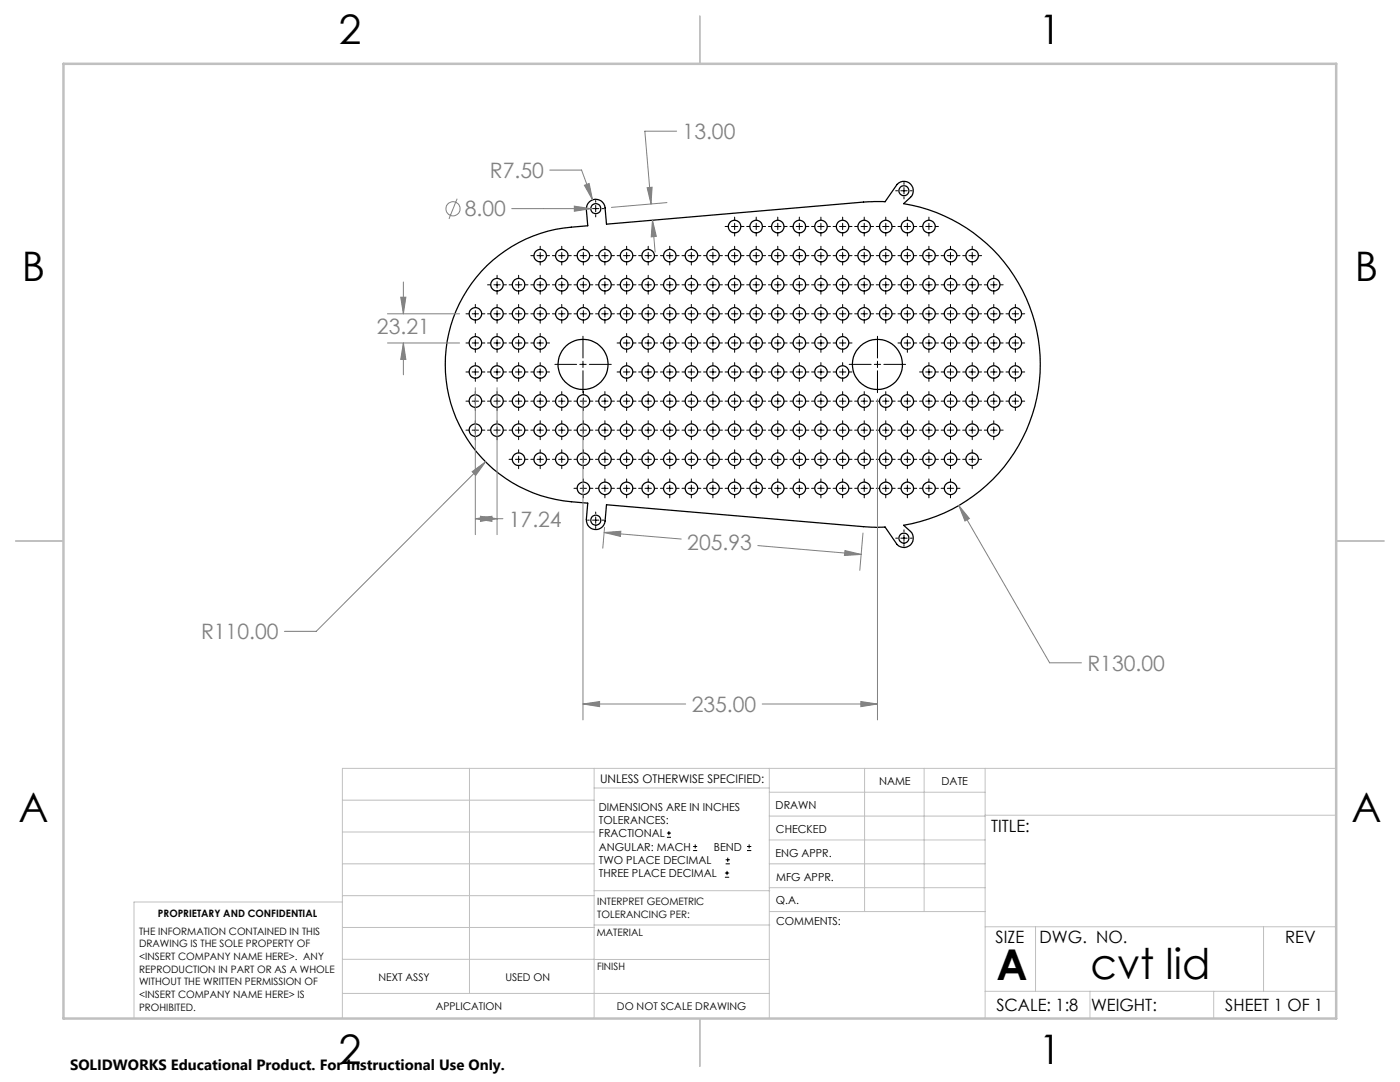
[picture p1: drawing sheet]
<svg xmlns="http://www.w3.org/2000/svg" width="279mm" height="216mm" viewBox="0 0 279 216" stroke-linecap="round" stroke-linejoin="round" font-family="sans-serif">
<g fill="none" stroke="#000" stroke-width=".25">
<path d="M97.2 53a27.5 27.5 0 0 1 16.8-7.7l3.3-.3-.3-3.2a1.88 1.88 0 0 1 1.7-2 1.88 1.88 0 0 1 2.1 1.7l.2 3.2 51.3-4.4h4.3l2.4-3.5a1.86 1.86 0 0 1 2.7-.1 1.86 1.86 0 0 1 0 2.7l-1.4 1.2a32.5 32.5 0 0 1 27.3 32.1 32.5 32.5 0 0 1-27.3 32.1l1.4 1.2a1.87 1.87 0 0 1 0 2.7 1.87 1.87 0 0 1-2.7 0l-2.4-3.5-4.3-.1-51.3-4.4-.2 3.3a1.88 1.88 0 0 1-2.1 1.7 1.88 1.88 0 0 1-1.7-2.1l.3-3.2a30.5 30.5 0 0 1-15.1-4.1 27.5 27.5 0 0 1-5-43.3z"/>
<circle cx="180.4" cy="38.1" r=".99"/>
<circle cx="99.2" cy="56.8" r="1.26"/>
<circle cx="103.5" cy="56.8" r="1.26"/>
<circle cx="107.8" cy="51" r="1.24"/>
<circle cx="107.8" cy="56.8" r="1.25"/>
<circle cx="112.1" cy="51" r="1.24"/>
<circle cx="112.1" cy="56.8" r="1.25"/>
<circle cx="116.4" cy="51" r="1.24"/>
<circle cx="116.4" cy="56.8" r="1.25"/>
<circle cx="118.9" cy="41.6" r="1"/>
<circle cx="120.7" cy="51" r="1.24"/>
<circle cx="120.7" cy="56.8" r="1.25"/>
<circle cx="125" cy="51" r="1.25"/>
<circle cx="125.1" cy="56.8" r="1.26"/>
<circle cx="129.3" cy="51" r="1.25"/>
<circle cx="129.4" cy="56.8" r="1.26"/>
<circle cx="133.7" cy="51" r="1.24"/>
<circle cx="133.7" cy="56.8" r="1.25"/>
<circle cx="138" cy="51" r="1.24"/>
<circle cx="138" cy="56.8" r="1.25"/>
<circle cx="142.3" cy="51" r="1.24"/>
<circle cx="142.3" cy="56.8" r="1.25"/>
<circle cx="146.6" cy="51" r="1.25"/>
<circle cx="146.6" cy="45.2" r="1.26"/>
<circle cx="146.6" cy="56.8" r="1.26"/>
<circle cx="150.9" cy="51" r="1.25"/>
<circle cx="150.9" cy="45.2" r="1.26"/>
<circle cx="150.9" cy="56.8" r="1.26"/>
<circle cx="155.2" cy="51" r="1.24"/>
<circle cx="155.2" cy="56.8" r="1.25"/>
<circle cx="155.2" cy="45.2" r="1.25"/>
<circle cx="159.5" cy="51" r="1.24"/>
<circle cx="159.5" cy="45.2" r="1.25"/>
<circle cx="159.5" cy="56.8" r="1.25"/>
<circle cx="163.8" cy="51" r="1.24"/>
<circle cx="163.8" cy="45.2" r="1.25"/>
<circle cx="163.8" cy="56.8" r="1.25"/>
<circle cx="168.1" cy="51" r="1.24"/>
<circle cx="168.1" cy="56.8" r="1.25"/>
<circle cx="168.1" cy="45.2" r="1.25"/>
<circle cx="172.5" cy="51" r="1.25"/>
<circle cx="172.5" cy="56.8" r="1.26"/>
<circle cx="172.5" cy="45.2" r="1.26"/>
<circle cx="176.8" cy="51" r="1.25"/>
<circle cx="176.8" cy="45.2" r="1.26"/>
<circle cx="176.8" cy="56.8" r="1.26"/>
<circle cx="181.1" cy="51" r="1.24"/>
<circle cx="181.1" cy="45.2" r="1.25"/>
<circle cx="181.1" cy="56.8" r="1.25"/>
<circle cx="185.4" cy="51" r="1.24"/>
<circle cx="185.4" cy="56.8" r="1.25"/>
<circle cx="185.4" cy="45.2" r="1.25"/>
<circle cx="189.7" cy="51" r="1.24"/>
<circle cx="189.7" cy="56.8" r="1.25"/>
<circle cx="194" cy="51" r="1.25"/>
<circle cx="194" cy="56.8" r="1.26"/>
<circle cx="198.3" cy="56.8" r="1.26"/>
<circle cx="94.9" cy="62.6" r="1.24"/>
<circle cx="94.9" cy="74.2" r="1.24"/>
<circle cx="94.9" cy="68.4" r="1.25"/>
<circle cx="99.2" cy="62.6" r="1.25"/>
<circle cx="99.2" cy="74.2" r="1.25"/>
<circle cx="99.2" cy="68.4" r="1.26"/>
<circle cx="103.5" cy="62.6" r="1.25"/>
<circle cx="103.5" cy="74.2" r="1.25"/>
<circle cx="103.5" cy="68.4" r="1.26"/>
<circle cx="107.8" cy="62.6" r="1.24"/>
<circle cx="107.8" cy="74.2" r="1.24"/>
<circle cx="107.8" cy="68.4" r="1.25"/>
<circle cx="112.1" cy="62.6" r="1.24"/>
<circle cx="116.4" cy="72.7" r="5"/>
<circle cx="116.4" cy="62.6" r="1.24"/>
<circle cx="120.7" cy="62.6" r="1.24"/>
<circle cx="125" cy="62.6" r="1.25"/>
<circle cx="125" cy="74.2" r="1.25"/>
<circle cx="125.1" cy="68.4" r="1.26"/>
<circle cx="129.3" cy="62.6" r="1.25"/>
<circle cx="129.3" cy="74.2" r="1.25"/>
<circle cx="129.4" cy="68.4" r="1.26"/>
<circle cx="133.7" cy="62.6" r="1.24"/>
<circle cx="133.7" cy="74.2" r="1.24"/>
<circle cx="133.7" cy="68.4" r="1.25"/>
<circle cx="138" cy="62.6" r="1.24"/>
<circle cx="138" cy="74.2" r="1.24"/>
<circle cx="138" cy="68.4" r="1.25"/>
<circle cx="142.3" cy="62.6" r="1.24"/>
<circle cx="142.3" cy="74.2" r="1.24"/>
<circle cx="142.3" cy="68.4" r="1.25"/>
<circle cx="146.6" cy="62.6" r="1.25"/>
<circle cx="146.6" cy="74.2" r="1.25"/>
<circle cx="146.6" cy="68.4" r="1.26"/>
<circle cx="150.9" cy="62.6" r="1.25"/>
<circle cx="150.9" cy="74.2" r="1.25"/>
<circle cx="150.9" cy="68.4" r="1.26"/>
<circle cx="155.2" cy="62.6" r="1.24"/>
<circle cx="155.2" cy="74.2" r="1.24"/>
<circle cx="155.2" cy="68.4" r="1.25"/>
<circle cx="159.5" cy="62.6" r="1.24"/>
<circle cx="159.5" cy="74.2" r="1.24"/>
<circle cx="159.5" cy="68.4" r="1.25"/>
<circle cx="163.8" cy="62.6" r="1.24"/>
<circle cx="163.8" cy="74.2" r="1.24"/>
<circle cx="163.8" cy="68.4" r="1.25"/>
<circle cx="168.1" cy="62.6" r="1.24"/>
<circle cx="168.1" cy="74.2" r="1.24"/>
<circle cx="168.1" cy="68.4" r="1.25"/>
<circle cx="172.5" cy="62.6" r="1.25"/>
<circle cx="175.1" cy="72.7" r="5"/>
<circle cx="176.8" cy="62.6" r="1.25"/>
<circle cx="181.1" cy="62.6" r="1.24"/>
<circle cx="181.1" cy="68.4" r="1.25"/>
<circle cx="185.4" cy="62.6" r="1.24"/>
<circle cx="185.4" cy="74.2" r="1.24"/>
<circle cx="185.4" cy="68.4" r="1.25"/>
<circle cx="189.7" cy="62.6" r="1.24"/>
<circle cx="189.7" cy="74.2" r="1.24"/>
<circle cx="189.7" cy="68.4" r="1.25"/>
<circle cx="194" cy="62.6" r="1.25"/>
<circle cx="194" cy="74.2" r="1.25"/>
<circle cx="194" cy="68.4" r="1.26"/>
<circle cx="198.3" cy="62.6" r="1.25"/>
<circle cx="198.3" cy="74.2" r="1.25"/>
<circle cx="198.3" cy="68.4" r="1.26"/>
<circle cx="202.6" cy="62.6" r="1.24"/>
<circle cx="202.6" cy="74.2" r="1.24"/>
<circle cx="202.6" cy="68.4" r="1.25"/>
<circle cx="94.9" cy="85.9" r="1.25"/>
<circle cx="94.9" cy="80" r="1.25"/>
<circle cx="99.2" cy="85.8" r="1.26"/>
<circle cx="99.2" cy="80" r="1.26"/>
<circle cx="103.5" cy="85.8" r="1.26"/>
<circle cx="103.5" cy="91.6" r="1.26"/>
<circle cx="103.5" cy="80" r="1.26"/>
<circle cx="107.8" cy="85.9" r="1.25"/>
<circle cx="107.8" cy="91.6" r="1.25"/>
<circle cx="107.8" cy="80" r="1.25"/>
<circle cx="112.1" cy="85.9" r="1.25"/>
<circle cx="112.1" cy="91.6" r="1.25"/>
<circle cx="112.1" cy="80" r="1.25"/>
<circle cx="116.4" cy="97.5" r="1.25"/>
<circle cx="116.4" cy="85.9" r="1.25"/>
<circle cx="116.4" cy="91.6" r="1.25"/>
<circle cx="116.4" cy="80" r="1.25"/>
<circle cx="120.7" cy="97.5" r="1.25"/>
<circle cx="120.7" cy="85.9" r="1.25"/>
<circle cx="120.7" cy="91.6" r="1.25"/>
<circle cx="120.7" cy="80" r="1.25"/>
<circle cx="125" cy="97.4" r="1.26"/>
<circle cx="125" cy="85.8" r="1.26"/>
<circle cx="125.1" cy="91.6" r="1.26"/>
<circle cx="125.1" cy="80" r="1.26"/>
<circle cx="129.3" cy="97.4" r="1.26"/>
<circle cx="129.3" cy="85.8" r="1.26"/>
<circle cx="129.4" cy="91.6" r="1.26"/>
<circle cx="129.4" cy="80" r="1.26"/>
<circle cx="133.7" cy="97.5" r="1.25"/>
<circle cx="133.7" cy="85.9" r="1.25"/>
<circle cx="133.7" cy="91.6" r="1.25"/>
<circle cx="133.7" cy="80" r="1.25"/>
<circle cx="138" cy="97.5" r="1.25"/>
<circle cx="138" cy="85.9" r="1.25"/>
<circle cx="138" cy="91.6" r="1.25"/>
<circle cx="138" cy="80" r="1.25"/>
<circle cx="142.3" cy="97.5" r="1.25"/>
<circle cx="142.3" cy="85.9" r="1.25"/>
<circle cx="142.3" cy="91.6" r="1.25"/>
<circle cx="142.3" cy="80" r="1.25"/>
<circle cx="146.6" cy="97.4" r="1.26"/>
<circle cx="146.6" cy="85.8" r="1.26"/>
<circle cx="146.6" cy="91.6" r="1.26"/>
<circle cx="146.6" cy="80" r="1.26"/>
<circle cx="150.9" cy="97.4" r="1.26"/>
<circle cx="150.9" cy="85.8" r="1.26"/>
<circle cx="150.9" cy="91.6" r="1.26"/>
<circle cx="150.9" cy="80" r="1.26"/>
<circle cx="155.2" cy="97.5" r="1.25"/>
<circle cx="155.2" cy="85.9" r="1.25"/>
<circle cx="155.2" cy="91.6" r="1.25"/>
<circle cx="155.2" cy="80" r="1.25"/>
<circle cx="159.5" cy="97.5" r="1.25"/>
<circle cx="159.5" cy="85.9" r="1.25"/>
<circle cx="159.5" cy="91.6" r="1.25"/>
<circle cx="159.5" cy="80" r="1.25"/>
<circle cx="163.8" cy="97.5" r="1.25"/>
<circle cx="163.8" cy="85.9" r="1.25"/>
<circle cx="163.8" cy="91.6" r="1.25"/>
<circle cx="163.8" cy="80" r="1.25"/>
<circle cx="168.1" cy="97.5" r="1.25"/>
<circle cx="168.1" cy="85.9" r="1.25"/>
<circle cx="168.1" cy="91.6" r="1.25"/>
<circle cx="168.1" cy="80" r="1.25"/>
<circle cx="172.5" cy="97.4" r="1.26"/>
<circle cx="172.5" cy="85.8" r="1.26"/>
<circle cx="172.5" cy="91.6" r="1.26"/>
<circle cx="172.5" cy="80" r="1.26"/>
<circle cx="176.8" cy="97.4" r="1.26"/>
<circle cx="176.8" cy="85.8" r="1.26"/>
<circle cx="176.8" cy="91.6" r="1.26"/>
<circle cx="176.8" cy="80" r="1.26"/>
<circle cx="181.1" cy="97.5" r="1.25"/>
<circle cx="181.1" cy="85.9" r="1.25"/>
<circle cx="181.1" cy="91.6" r="1.25"/>
<circle cx="181.1" cy="80" r="1.25"/>
<circle cx="185.4" cy="97.5" r="1.25"/>
<circle cx="185.4" cy="85.9" r="1.25"/>
<circle cx="185.4" cy="91.6" r="1.25"/>
<circle cx="185.4" cy="80" r="1.25"/>
<circle cx="189.7" cy="97.5" r="1.25"/>
<circle cx="189.7" cy="85.9" r="1.25"/>
<circle cx="189.7" cy="91.6" r="1.25"/>
<circle cx="189.7" cy="80" r="1.25"/>
<circle cx="194" cy="85.8" r="1.26"/>
<circle cx="194" cy="91.6" r="1.26"/>
<circle cx="194" cy="80" r="1.26"/>
<circle cx="198.3" cy="85.8" r="1.26"/>
<circle cx="198.3" cy="80" r="1.26"/>
<circle cx="202.6" cy="80" r="1.25"/>
<circle cx="118.9" cy="103.8" r="1"/>
<circle cx="180.4" cy="107.4" r=".99"/>
</g>
<g fill="none" stroke="#808080" stroke-width=".2">
<path d="M91.2 39.7l-1.6 4M109.7 33.9h6.4l2.2 6M116.6 37l1-.4 .7 3.3zM129.2 37.5l.9-.1-.2 3.3zM135 26.2h-6.3l1.2 14.5M80 59.3h1l-.5 3.3zM80.5 56.3v6.3M102.1 41.6h15.8M114.6 41.1l3.3 .5-3.3 .6zM130.2 43.9l.8 3.3-1 .1zM130.2 43.9l.5 6.4M133.1 40.4l-11.1 1"/>
<path d="M77.3 62.6h14.4M77.3 68.4h14.4M80.5 68.4l.5 3.3h-1zM80.5 68.4v6.4M94.9 77.4v29.3M99.2 77.4v29.3M116.3 79.6v64.1M175.1 79.6v64.1M94.2 94.1l2.7-2-2 2.8zM96.9 92.1l-33.8 33.9h-6.3M94.9 103.5l3.3-.5v1zM94.9 103.5h5.5"/>
<path d="M95.9 103l3.3 .5-3.3 .5zM120.6 106.3l3.3-.3-.1 1zM120.6 106.3l15.4 1.3M120.6 105.2l-.3 4.2M151.2 108.9l20.7 1.7M168.6 109.9l3.3 .7-3.4 .2zM172.2 106.4l-.6 7.4M191.3 100.9l2.2 2.6-.9 .5zM191.3 100.9l18.2 31.4h6.3M171.8 140l3.3 .5-3.3 .5zM116.3 140.5l3.4-.5v1zM116.3 140.5h20.5"/>
<path d="M152.1 140.5h23"/>
<circle cx="90.4" cy="41.7" r="1.41"/>
</g>
<g fill="none" stroke="#000" stroke-width=".2">
<path d="M178.8 38.1h.3M179.8 38.1h1.2M180.4 36.4v.4M180.4 37.4v1.3M180.4 39.3v.4M181.7 38.1h.3M97.3 56.8h.6M98.6 56.8h1.2M99.2 54.9v.7M99.2 56.2v1.3M99.2 58.1v.6M100.5 56.8h.6"/>
<path d="M101.6 56.8h.6M102.9 56.8h1.2M103.5 54.9v.7M103.5 56.2v1.3M103.5 58.1v.6M104.8 56.8h.6M105.9 51h.6M105.9 56.8h.6M107.2 51h1.2M107.2 56.8h1.2M107.8 49.1v.6M107.8 50.4v1.2"/>
<path d="M107.8 52.3v.6M107.8 54.9v.7M107.8 56.2v1.3M107.8 58.1v.6M109.1 51h.6M109.1 56.8h.6M110.2 51h.6M110.2 56.8h.6M111.5 51h1.2M111.5 56.8h1.2M112.1 49.1v.6M112.1 50.4v1.2"/>
<path d="M112.1 52.3v.6M112.1 54.9v.7M112.1 56.2v1.3M112.1 58.1v.6M113.4 51h.6M113.4 56.8h.6M114.5 51h.6M114.5 56.8h.6M115.8 51h1.3M115.8 56.8h1.3M116.4 49.1v.6M116.4 50.4v1.2"/>
<path d="M116.4 52.3v.6M116.4 54.9v.7M116.4 56.2v1.3M116.4 58.1v.6M117.3 41.6h.3M117.7 51h.6M117.7 56.8h.6M118.3 41.6h1.2M118.9 51h.6M118.9 56.8h.6M118.9 40v.4M118.9 41v1.3"/>
<path d="M118.9 42.9v.4M120.1 51h1.3M120.1 56.8h1.3M120.2 41.6h.3M120.7 49.1v.6M120.7 50.4v1.2M120.7 52.3v.6M120.7 54.9v.7M120.7 56.2v1.3M120.7 58.1v.6M122 51h.6M122 56.8h.6"/>
<path d="M123.2 51h.6M123.2 56.8h.6M124.4 51h1.3M124.4 56.8h1.3M125.1 49.1v.6M125.1 50.4v1.2M125.1 52.3v.6M125.1 54.9v.7M125.1 56.2v1.3M125.1 58.1v.6M126.3 51h.6M126.3 56.8h.6"/>
<path d="M127.5 51h.6M127.5 56.8h.6M128.7 51h1.3M128.7 56.8h1.3M129.4 49.1v.6M129.4 50.4v1.2M129.4 52.3v.6M129.4 54.9v.7M129.4 56.2v1.3M129.4 58.1v.6M130.6 51h.6M130.6 56.8h.6"/>
<path d="M131.8 51h.6M131.8 56.8h.6M133 51h1.3M133 56.8h1.3M133.7 49.1v.6M133.7 50.4v1.2M133.7 52.3v.6M133.7 54.9v.7M133.7 56.2v1.3M133.7 58.1v.6M134.9 51h.6M134.9 56.8h.6"/>
<path d="M136.1 51h.6M136.1 56.8h.6M137.3 51h1.3M137.3 56.8h1.3M138 49.1v.6M138 50.4v1.2M138 52.3v.6M138 54.9v.7M138 56.2v1.3M138 58.1v.6M139.2 51h.7M139.2 56.8h.7"/>
<path d="M140.4 51h.6M140.4 56.8h.6M141.6 51h1.3M141.6 56.8h1.3M142.3 49.1v.6M142.3 50.4v1.2M142.3 52.3v.6M142.3 54.9v.7M142.3 56.2v1.3M142.3 58.1v.6M143.5 51h.7M143.5 56.8h.7"/>
<path d="M144.7 51h.6M144.7 56.8h.6M144.7 45.2h.6M146 51h1.2M146 56.8h1.2M146 45.2h1.2M146.6 43.3v.6M146.6 44.6v1.2M146.6 46.5v.6M146.6 49.1v.6M146.6 50.4v1.2M146.6 52.3v.6"/>
<path d="M146.6 54.9v.7M146.6 56.2v1.3M146.6 58.1v.6M147.9 51h.6M147.9 56.8h.6M147.9 45.2h.6M149 51h.6M149 56.8h.6M149 45.2h.6M150.3 51h1.3M150.3 56.8h1.3M150.3 45.2h1.3"/>
<path d="M150.9 43.3v.6M150.9 44.6v1.2M150.9 46.5v.6M150.9 49.1v.6M150.9 50.4v1.2M150.9 52.3v.6M150.9 54.9v.7M150.9 56.2v1.3M150.9 58.1v.6M152.2 51h.6M152.2 56.8h.6M152.2 45.2h.6"/>
<path d="M153.4 51h.6M153.4 56.8h.6M153.4 45.2h.6M154.6 51h1.3M154.6 56.8h1.3M154.6 45.2h1.3M155.2 43.3v.6M155.2 44.6v1.2M155.2 46.5v.6M155.2 49.1v.6M155.2 50.4v1.2M155.2 52.3v.6"/>
<path d="M155.2 54.9v.7M155.2 56.2v1.3M155.2 58.1v.6M156.5 51h.6M156.5 56.8h.6M156.5 45.2h.6M157.7 51h.6M157.7 56.8h.6M157.7 45.2h.6M158.9 51h1.3M158.9 56.8h1.3M158.9 45.2h1.3"/>
<path d="M159.5 43.3v.6M159.5 44.6v1.2M159.5 46.5v.6M159.5 49.1v.6M159.5 50.4v1.2M159.5 52.3v.6M159.5 54.9v.7M159.5 56.2v1.3M159.5 58.1v.6M160.8 51h.6M160.8 56.8h.6M160.8 45.2h.6"/>
<path d="M162 51h.6M162 56.8h.6M162 45.2h.6M163.2 51h1.3M163.2 56.8h1.3M163.2 45.2h1.3M163.8 43.3v.6M163.8 44.6v1.2M163.8 46.5v.6M163.8 49.1v.6M163.8 50.4v1.2M163.8 52.3v.6"/>
<path d="M163.8 54.9v.7M163.8 56.2v1.3M163.8 58.1v.6M165.1 51h.6M165.1 56.8h.6M165.1 45.2h.6M166.3 51h.6M166.3 56.8h.6M166.3 45.2h.6M167.5 51h1.3M167.5 56.8h1.3M167.5 45.2h1.3"/>
<path d="M168.2 43.3v.6M168.2 44.6v1.2M168.2 46.5v.6M168.2 49.1v.6M168.2 50.4v1.2M168.2 52.3v.6M168.2 54.9v.7M168.2 56.2v1.3M168.2 58.1v.6M169.4 51h.6M169.4 56.8h.6M169.4 45.2h.6"/>
<path d="M170.6 51h.6M170.6 56.8h.6M170.6 45.2h.6M171.8 51h1.3M171.8 56.8h1.3M171.8 45.2h1.3M172.5 43.3v.6M172.5 44.6v1.2M172.5 46.5v.6M172.5 49.1v.6M172.5 50.4v1.2M172.5 52.3v.6"/>
<path d="M172.5 54.9v.7M172.5 56.2v1.3M172.5 58.1v.6M173.7 51h.6M173.7 56.8h.6M173.7 45.2h.6M174.9 51h.6M174.9 56.8h.6M174.9 45.2h.6M176.1 51h1.3M176.1 56.8h1.3M176.1 45.2h1.3"/>
<path d="M176.8 43.3v.6M176.8 44.6v1.2M176.8 46.5v.6M176.8 49.1v.6M176.8 50.4v1.2M176.8 52.3v.6M176.8 54.9v.7M176.8 56.2v1.3M176.8 58.1v.6M178 51h.6M178 56.8h.6M178 45.2h.6"/>
<path d="M179.2 51h.6M179.2 56.8h.6M179.2 45.2h.6M180.4 51h1.3M180.4 56.8h1.3M180.4 45.2h1.3M181.1 43.3v.6M181.1 44.6v1.2M181.1 46.5v.6M181.1 49.1v.6M181.1 50.4v1.2M181.1 52.3v.6"/>
<path d="M181.1 54.9v.7M181.1 56.2v1.3M181.1 58.1v.6M182.4 51h.6M182.4 56.8h.6M182.4 45.2h.6M183.5 51h.6M183.5 56.8h.6M183.5 45.2h.6M184.7 51h1.3M184.7 56.8h1.3M184.7 45.2h1.3"/>
<path d="M185.4 43.3v.6M185.4 44.6v1.2M185.4 46.5v.6M185.4 49.1v.6M185.4 50.4v1.2M185.4 52.3v.6M185.4 54.9v.7M185.4 56.2v1.3M185.4 58.1v.6M186.7 51h.6M186.7 56.8h.6M186.7 45.2h.6"/>
<path d="M187.8 51h.6M187.8 56.8h.6M189.1 51h1.2M189.1 56.8h1.2M189.7 49.1v.6M189.7 50.4v1.2M189.7 52.3v.6M189.7 54.9v.7M189.7 56.2v1.3M189.7 58.1v.6M191 51h.6M191 56.8h.6"/>
<path d="M192.1 51h.7M192.1 56.8h.7M193.4 51h1.3M193.4 56.8h1.3M194 49.1v.6M194 50.4v1.2M194 52.3v.6M194 54.9v.7M194 56.2v1.3M194 58.1v.6M195.3 51h.6M195.3 56.8h.6"/>
<path d="M196.4 56.8h.7M197.7 56.8h1.3M198.3 54.9v.7M198.3 56.2v1.3M198.3 58.1v.6M199.6 56.8h.6M93 74.2h.6M93 62.6h.6M93 68.4h.6M94.2 74.2h1.3M94.2 62.6h1.3M94.2 68.4h1.3"/>
<path d="M94.9 60.7v.6M94.9 62v1.3M94.9 63.9v.6M94.9 66.5v.7M94.9 67.8v1.3M94.9 69.7v.6M94.9 72.4v.6M94.9 73.6v1.3M94.9 75.5v.6M94.9 78.1v.7M94.9 79.4v1.3M96.1 74.2h.7"/>
<path d="M96.1 62.6h.7M96.1 68.4h.7M97.3 74.2h.6M97.3 62.6h.6M97.3 68.4h.6M98.6 74.2h1.2M98.6 62.6h1.2M98.6 68.4h1.2M99.2 60.7v.6M99.2 62v1.3M99.2 63.9v.6M99.2 66.5v.7"/>
<path d="M99.2 67.8v1.3M99.2 69.7v.6M99.2 72.4v.6M99.2 73.6v1.3M99.2 75.5v.6M99.2 78.1v.7M99.2 79.4v1.3M100.5 74.2h.6M100.5 62.6h.6M100.5 68.4h.6M101.6 74.2h.6M101.6 62.6h.6"/>
<path d="M101.6 68.4h.6M102.9 74.2h1.2M102.9 62.6h1.2M102.9 68.4h1.2M103.5 60.7v.6M103.5 62v1.3M103.5 63.9v.6M103.5 66.5v.7M103.5 67.8v1.3M103.5 69.7v.6M103.5 72.4v.6M103.5 73.6v1.3"/>
<path d="M103.5 75.5v.6M103.5 78.1v.7M103.5 79.4v1.3M104.8 74.2h.6M104.8 62.6h.6M104.8 68.4h.6M105.9 74.2h.6M105.9 62.6h.6M105.9 68.4h.6M107.2 74.2h1.2M107.2 62.6h1.2M107.2 68.4h1.2"/>
<path d="M107.8 60.7v.6M107.8 62v1.3M107.8 63.9v.6M107.8 66.5v.7M107.8 67.8v1.3M107.8 69.7v.6M107.8 72.4v.6M107.8 73.6v1.3M107.8 75.5v.6M107.8 78.1v.7M107.8 79.4v1.3M109.1 74.2h.6"/>
<path d="M109.1 62.6h.6M109.1 68.4h.6M110.2 62.6h.6M110.7 72.7h4.4M111.5 62.6h1.2M112.1 60.7v.6M112.1 62v1.3M112.1 63.9v.6M112.1 78.1v.7M112.1 79.4v1.3M113.4 62.6h.6M114.5 62.6h.6"/>
<path d="M115.7 72.7h1.3M115.8 62.6h1.3M116.3 67.1v4.3M116.3 72.1v1.2M116.3 74v4.4M116.4 60.7v.6M116.4 62v1.3M116.4 63.9v.6M116.4 78.1v.7M116.4 79.4v1.3M117.6 72.7h4.4M117.7 62.6h.6"/>
<path d="M118.9 62.6h.6M120.1 62.6h1.3M120.7 60.7v.6M120.7 62v1.3M120.7 63.9v.6M120.7 78.1v.7M120.7 79.4v1.3M122 62.6h.6M123.2 74.2h.6M123.2 62.6h.6M123.2 68.4h.6M124.4 74.2h1.3"/>
<path d="M124.4 62.6h1.3M124.4 68.4h1.3M125.1 60.7v.6M125.1 62v1.3M125.1 63.9v.6M125.1 66.5v.7M125.1 67.8v1.3M125.1 69.7v.6M125.1 72.4v.6M125.1 73.6v1.3M125.1 75.5v.6M125.1 78.1v.7"/>
<path d="M125.1 79.4v1.3M126.3 74.2h.6M126.3 62.6h.6M126.3 68.4h.6M127.5 74.2h.6M127.5 62.6h.6M127.5 68.4h.6M128.7 74.2h1.3M128.7 62.6h1.3M128.7 68.4h1.3M129.4 60.7v.6M129.4 62v1.3"/>
<path d="M129.4 63.9v.6M129.4 66.5v.7M129.4 67.8v1.3M129.4 69.7v.6M129.4 72.4v.6M129.4 73.6v1.3M129.4 75.5v.6M129.4 78.1v.7M129.4 79.4v1.3M130.6 74.2h.6M130.6 62.6h.6M130.6 68.4h.6"/>
<path d="M131.8 74.2h.6M131.8 62.6h.6M131.8 68.4h.6M133 74.2h1.3M133 62.6h1.3M133 68.4h1.3M133.7 60.7v.6M133.7 62v1.3M133.7 63.9v.6M133.7 66.5v.7M133.7 67.8v1.3M133.7 69.7v.6"/>
<path d="M133.7 72.4v.6M133.7 73.6v1.3M133.7 75.5v.6M133.7 78.1v.7M133.7 79.4v1.3M134.9 74.2h.6M134.9 62.6h.6M134.9 68.4h.6M136.1 74.2h.6M136.1 62.6h.6M136.1 68.4h.6M137.3 74.2h1.3"/>
<path d="M137.3 62.6h1.3M137.3 68.4h1.3M138 60.7v.6M138 62v1.3M138 63.9v.6M138 66.5v.7M138 67.8v1.3M138 69.7v.6M138 72.4v.6M138 73.6v1.3M138 75.5v.6M138 78.1v.7"/>
<path d="M138 79.4v1.3M139.2 74.2h.7M139.2 62.6h.7M139.2 68.4h.7M140.4 74.2h.6M140.4 62.6h.6M140.4 68.4h.6M141.6 74.2h1.3M141.6 62.6h1.3M141.6 68.4h1.3M142.3 60.7v.6M142.3 62v1.3"/>
<path d="M142.3 63.9v.6M142.3 66.5v.7M142.3 67.8v1.3M142.3 69.7v.6M142.3 72.4v.6M142.3 73.6v1.3M142.3 75.5v.6M142.3 78.1v.7M142.3 79.4v1.3M143.5 74.2h.7M143.5 62.6h.7M143.5 68.4h.7"/>
<path d="M144.7 74.2h.6M144.7 62.6h.6M144.7 68.4h.6M146 74.2h1.2M146 62.6h1.2M146 68.4h1.2M146.6 60.7v.6M146.6 62v1.3M146.6 63.9v.6M146.6 66.5v.7M146.6 67.8v1.3M146.6 69.7v.6"/>
<path d="M146.6 72.4v.6M146.6 73.6v1.3M146.6 75.5v.6M146.6 78.1v.7M146.6 79.4v1.3M147.9 74.2h.6M147.9 62.6h.6M147.9 68.4h.6M149 74.2h.6M149 62.6h.6M149 68.4h.6M150.3 74.2h1.3"/>
<path d="M150.3 62.6h1.3M150.3 68.4h1.3M150.9 60.7v.6M150.9 62v1.3M150.9 63.9v.6M150.9 66.5v.7M150.9 67.8v1.3M150.9 69.7v.6M150.9 72.4v.6M150.9 73.6v1.3M150.9 75.5v.6M150.9 78.1v.7"/>
<path d="M150.9 79.4v1.3M152.2 74.2h.6M152.2 62.6h.6M152.2 68.4h.6M153.4 74.2h.6M153.4 62.6h.6M153.4 68.4h.6M154.6 74.2h1.3M154.6 62.6h1.3M154.6 68.4h1.3M155.2 60.7v.6M155.2 62v1.3"/>
<path d="M155.2 63.9v.6M155.2 66.5v.7M155.2 67.8v1.3M155.2 69.7v.6M155.2 72.4v.6M155.2 73.6v1.3M155.2 75.5v.6M155.2 78.1v.7M155.2 79.4v1.3M156.5 74.2h.6M156.5 62.6h.6M156.5 68.4h.6"/>
<path d="M157.7 74.2h.6M157.7 62.6h.6M157.7 68.4h.6M158.9 74.2h1.3M158.9 62.6h1.3M158.9 68.4h1.3M159.5 60.7v.6M159.5 62v1.3M159.5 63.9v.6M159.5 66.5v.7M159.5 67.8v1.3M159.5 69.7v.6"/>
<path d="M159.5 72.4v.6M159.5 73.6v1.3M159.5 75.5v.6M159.5 78.1v.7M159.5 79.4v1.3M160.8 74.2h.6M160.8 62.6h.6M160.8 68.4h.6M162 74.2h.6M162 62.6h.6M162 68.4h.6M163.2 74.2h1.3"/>
<path d="M163.2 62.6h1.3M163.2 68.4h1.3M163.8 60.7v.6M163.8 62v1.3M163.8 63.9v.6M163.8 66.5v.7M163.8 67.8v1.3M163.8 69.7v.6M163.8 72.4v.6M163.8 73.6v1.3M163.8 75.5v.6M163.8 78.1v.7"/>
<path d="M163.8 79.4v1.3M165.1 74.2h.6M165.1 62.6h.6M165.1 68.4h.6M166.3 74.2h.6M166.3 62.6h.6M166.3 68.4h.6M167.5 74.2h1.3M167.5 62.6h1.3M167.5 68.4h1.3M168.2 60.7v.6M168.2 62v1.3"/>
<path d="M168.2 63.9v.6M168.2 66.5v.7M168.2 67.8v1.3M168.2 69.7v.6M168.2 72.4v.6M168.2 73.6v1.3M168.2 75.5v.6M168.2 78.1v.7M168.2 79.4v1.3M169.4 74.2h.6M169.4 62.6h.6M169.4 68.4h.6"/>
<path d="M169.5 72.7h4.3M170.6 62.6h.6M171.8 62.6h1.3M172.5 60.7v.6M172.5 62v1.3M172.5 63.9v.6M172.5 78.1v.7M172.5 79.4v1.3M173.7 62.6h.6M174.5 72.7h1.3M174.9 62.6h.6M175.1 67.1v4.3"/>
<path d="M175.1 72.1v1.2M175.1 74v4.4M176.1 62.6h1.3M176.4 72.7h4.3M176.8 60.7v.6M176.8 62v1.3M176.8 63.9v.6M176.8 78.1v.7M176.8 79.4v1.3M178 62.6h.6M179.2 62.6h.6M179.2 68.4h.6"/>
<path d="M180.4 62.6h1.3M180.4 68.4h1.3M181.1 60.7v.6M181.1 62v1.3M181.1 63.9v.6M181.1 66.5v.7M181.1 67.8v1.3M181.1 69.7v.6M181.1 78.1v.7M181.1 79.4v1.3M182.4 62.6h.6M182.4 68.4h.6"/>
<path d="M183.5 74.2h.6M183.5 62.6h.6M183.5 68.4h.6M184.7 74.2h1.3M184.7 62.6h1.3M184.7 68.4h1.3M185.4 60.7v.6M185.4 62v1.3M185.4 63.9v.6M185.4 66.5v.7M185.4 67.8v1.3M185.4 69.7v.6"/>
<path d="M185.4 72.4v.6M185.4 73.6v1.3M185.4 75.5v.6M185.4 78.1v.7M185.4 79.4v1.3M186.7 74.2h.6M186.7 62.6h.6M186.7 68.4h.6M187.8 74.2h.6M187.8 62.6h.6M187.8 68.4h.6M189.1 74.2h1.2"/>
<path d="M189.1 62.6h1.2M189.1 68.4h1.2M189.7 60.7v.6M189.7 62v1.3M189.7 63.9v.6M189.7 66.5v.7M189.7 67.8v1.3M189.7 69.7v.6M189.7 72.4v.6M189.7 73.6v1.3M189.7 75.5v.6M189.7 78.1v.7"/>
<path d="M189.7 79.4v1.3M191 74.2h.6M191 62.6h.6M191 68.4h.6M192.1 74.2h.7M192.1 62.6h.7M192.1 68.4h.7M193.4 74.2h1.3M193.4 62.6h1.3M193.4 68.4h1.3M194 60.7v.6M194 62v1.3"/>
<path d="M194 63.9v.6M194 66.5v.7M194 67.8v1.3M194 69.7v.6M194 72.4v.6M194 73.6v1.3M194 75.5v.6M194 78.1v.7M194 79.4v1.3M195.3 74.2h.6M195.3 62.6h.6M195.3 68.4h.6"/>
<path d="M196.4 74.2h.7M196.4 62.6h.7M196.4 68.4h.7M197.7 74.2h1.3M197.7 62.6h1.3M197.7 68.4h1.3M198.3 60.7v.6M198.3 62v1.3M198.3 63.9v.6M198.3 66.5v.7M198.3 67.8v1.3M198.3 69.7v.6"/>
<path d="M198.3 72.4v.6M198.3 73.6v1.3M198.3 75.5v.6M198.3 78.1v.7M198.3 79.4v1.3M199.6 74.2h.6M199.6 62.6h.6M199.6 68.4h.6M200.8 74.2h.6M200.8 62.6h.6M200.8 68.4h.6M202 74.2h1.3"/>
<path d="M202 62.6h1.3M202 68.4h1.3M202.6 60.7v.6M202.6 62v1.3M202.6 63.9v.6M202.6 66.5v.7M202.6 67.8v1.3M202.6 69.7v.6M202.6 72.4v.6M202.6 73.6v1.3M202.6 75.5v.6M202.6 78.1v.7"/>
<path d="M202.6 79.4v1.3M203.9 74.2h.6M203.9 62.6h.6M203.9 68.4h.6M93 85.8h.6M93 80h.6M94.2 85.8h1.3M94.2 80h1.3M94.9 81.3v.6M94.9 84v.6M94.9 85.2v1.3M94.9 87.1v.6"/>
<path d="M96.1 85.8h.7M96.1 80h.7M97.3 85.8h.6M97.3 80h.6M98.6 85.8h1.2M98.6 80h1.2M99.2 81.3v.6M99.2 84v.6M99.2 85.2v1.3M99.2 87.1v.6M100.5 85.8h.6M100.5 80h.6"/>
<path d="M101.6 85.8h.6M101.6 80h.6M101.6 91.7h.6M102.9 85.8h1.2M102.9 80h1.2M102.9 91.7h1.2M103.5 81.3v.6M103.5 84v.6M103.5 85.2v1.3M103.5 87.1v.6M103.5 89.7v.7M103.5 91v1.3"/>
<path d="M103.5 92.9v.6M104.8 85.8h.6M104.8 80h.6M104.8 91.7h.6M105.9 85.8h.6M105.9 80h.6M105.9 91.7h.6M107.2 85.8h1.2M107.2 80h1.2M107.2 91.7h1.2M107.8 81.3v.6M107.8 84v.6"/>
<path d="M107.8 85.2v1.3M107.8 87.1v.6M107.8 89.7v.7M107.8 91v1.3M107.8 92.9v.6M109.1 85.8h.6M109.1 80h.6M109.1 91.7h.6M110.2 85.8h.6M110.2 80h.6M110.2 91.7h.6M111.5 85.8h1.2"/>
<path d="M111.5 80h1.2M111.5 91.7h1.2M112.1 81.3v.6M112.1 84v.6M112.1 85.2v1.3M112.1 87.1v.6M112.1 89.7v.7M112.1 91v1.3M112.1 92.9v.6M113.4 85.8h.6M113.4 80h.6M113.4 91.7h.6"/>
<path d="M114.5 85.8h.6M114.5 97.4h.6M114.5 80h.6M114.5 91.7h.6M115.8 85.8h1.3M115.8 97.4h1.3M115.8 80h1.3M115.8 91.7h1.3M116.4 81.3v.6M116.4 84v.6M116.4 85.2v1.3M116.4 87.1v.6"/>
<path d="M116.4 89.7v.7M116.4 91v1.3M116.4 92.9v.6M116.4 95.6v.6M116.4 96.8v1.3M116.4 98.7v.6M117.7 85.8h.6M117.7 97.4h.6M117.7 80h.6M117.7 91.7h.6M118.9 85.8h.6M118.9 97.4h.6"/>
<path d="M118.9 80h.6M118.9 91.7h.6M120.1 85.8h1.3M120.1 97.4h1.3M120.1 80h1.3M120.1 91.7h1.3M120.7 81.3v.6M120.7 84v.6M120.7 85.2v1.3M120.7 87.1v.6M120.7 89.7v.7M120.7 91v1.3"/>
<path d="M120.7 92.9v.6M120.7 95.6v.6M120.7 96.8v1.3M120.7 98.7v.6M122 85.8h.6M122 97.4h.6M122 80h.6M122 91.7h.6M123.2 85.8h.6M123.2 97.4h.6M123.2 80h.6M123.2 91.7h.6"/>
<path d="M124.4 85.8h1.3M124.4 97.4h1.3M124.4 80h1.3M124.4 91.7h1.3M125.1 81.3v.6M125.1 84v.6M125.1 85.2v1.3M125.1 87.1v.6M125.1 89.7v.7M125.1 91v1.3M125.1 92.9v.6M125.1 95.6v.6"/>
<path d="M125.1 96.8v1.3M125.1 98.7v.6M126.3 85.8h.6M126.3 97.4h.6M126.3 80h.6M126.3 91.7h.6M127.5 85.8h.6M127.5 97.4h.6M127.5 80h.6M127.5 91.7h.6M128.7 85.8h1.3M128.7 97.4h1.3"/>
<path d="M128.7 80h1.3M128.7 91.7h1.3M129.4 81.3v.6M129.4 84v.6M129.4 85.2v1.3M129.4 87.1v.6M129.4 89.7v.7M129.4 91v1.3M129.4 92.9v.6M129.4 95.6v.6M129.4 96.8v1.3M129.4 98.7v.6"/>
<path d="M130.6 85.8h.6M130.6 97.4h.6M130.6 80h.6M130.6 91.7h.6M131.8 85.8h.6M131.8 97.4h.6M131.8 80h.6M131.8 91.7h.6M133 85.8h1.3M133 97.4h1.3M133 80h1.3M133 91.7h1.3"/>
<path d="M133.7 81.3v.6M133.7 84v.6M133.7 85.2v1.3M133.7 87.1v.6M133.7 89.7v.7M133.7 91v1.3M133.7 92.9v.6M133.7 95.6v.6M133.7 96.8v1.3M133.7 98.7v.6M134.9 85.8h.6M134.9 97.4h.6"/>
<path d="M134.9 80h.6M134.9 91.7h.6M136.1 85.8h.6M136.1 97.4h.6M136.1 80h.6M136.1 91.7h.6M137.3 85.8h1.3M137.3 97.4h1.3M137.3 80h1.3M137.3 91.7h1.3M138 81.3v.6M138 84v.6"/>
<path d="M138 85.2v1.3M138 87.1v.6M138 89.7v.7M138 91v1.3M138 92.9v.6M138 95.6v.6M138 96.8v1.3M138 98.7v.6M139.2 85.8h.7M139.2 97.4h.7M139.2 80h.7M139.2 91.7h.7"/>
<path d="M140.4 85.8h.6M140.4 97.4h.6M140.4 80h.6M140.4 91.7h.6M141.6 85.8h1.3M141.6 97.4h1.3M141.6 80h1.3M141.6 91.7h1.3M142.3 81.3v.6M142.3 84v.6M142.3 85.2v1.3M142.3 87.1v.6"/>
<path d="M142.3 89.7v.7M142.3 91v1.3M142.3 92.9v.6M142.3 95.6v.6M142.3 96.8v1.3M142.3 98.7v.6M143.5 85.8h.7M143.5 97.4h.7M143.5 80h.7M143.5 91.7h.7M144.7 85.8h.6M144.7 97.4h.6"/>
<path d="M144.7 80h.6M144.7 91.7h.6M146 85.8h1.2M146 97.4h1.2M146 80h1.2M146 91.7h1.2M146.6 81.3v.6M146.6 84v.6M146.6 85.2v1.3M146.6 87.1v.6M146.6 89.7v.7M146.6 91v1.3"/>
<path d="M146.6 92.9v.6M146.6 95.6v.6M146.6 96.8v1.3M146.6 98.7v.6M147.9 85.8h.6M147.9 97.4h.6M147.9 80h.6M147.9 91.7h.6M149 85.8h.6M149 97.4h.6M149 80h.6M149 91.7h.6"/>
<path d="M150.3 85.8h1.3M150.3 97.4h1.3M150.3 80h1.3M150.3 91.7h1.3M150.9 81.3v.6M150.9 84v.6M150.9 85.2v1.3M150.9 87.1v.6M150.9 89.7v.7M150.9 91v1.3M150.9 92.9v.6M150.9 95.6v.6"/>
<path d="M150.9 96.8v1.3M150.9 98.7v.6M152.2 85.8h.6M152.2 97.4h.6M152.2 80h.6M152.2 91.7h.6M153.4 85.8h.6M153.4 97.4h.6M153.4 80h.6M153.4 91.7h.6M154.6 85.8h1.3M154.6 97.4h1.3"/>
<path d="M154.6 80h1.3M154.6 91.7h1.3M155.2 81.3v.6M155.2 84v.6M155.2 85.2v1.3M155.2 87.1v.6M155.2 89.7v.7M155.2 91v1.3M155.2 92.9v.6M155.2 95.6v.6M155.2 96.8v1.3M155.2 98.7v.6"/>
<path d="M156.5 85.8h.6M156.5 97.4h.6M156.5 80h.6M156.5 91.7h.6M157.7 85.8h.6M157.7 97.4h.6M157.7 80h.6M157.7 91.7h.6M158.9 85.8h1.3M158.9 97.4h1.3M158.9 80h1.3M158.9 91.7h1.3"/>
<path d="M159.5 81.3v.6M159.5 84v.6M159.5 85.2v1.3M159.5 87.1v.6M159.5 89.7v.7M159.5 91v1.3M159.5 92.9v.6M159.5 95.6v.6M159.5 96.8v1.3M159.5 98.7v.6M160.8 85.8h.6M160.8 97.4h.6"/>
<path d="M160.8 80h.6M160.8 91.7h.6M162 85.8h.6M162 97.4h.6M162 80h.6M162 91.7h.6M163.2 85.8h1.3M163.2 97.4h1.3M163.2 80h1.3M163.2 91.7h1.3M163.8 81.3v.6M163.8 84v.6"/>
<path d="M163.8 85.2v1.3M163.8 87.1v.6M163.8 89.7v.7M163.8 91v1.3M163.8 92.9v.6M163.8 95.6v.6M163.8 96.8v1.3M163.8 98.7v.6M165.1 85.8h.6M165.1 97.4h.6M165.1 80h.6M165.1 91.7h.6"/>
<path d="M166.3 85.8h.6M166.3 97.4h.6M166.3 80h.6M166.3 91.7h.6M167.5 85.8h1.3M167.5 97.4h1.3M167.5 80h1.3M167.5 91.7h1.3M168.2 81.3v.6M168.2 84v.6M168.2 85.2v1.3M168.2 87.1v.6"/>
<path d="M168.2 89.7v.7M168.2 91v1.3M168.2 92.9v.6M168.2 95.6v.6M168.2 96.8v1.3M168.2 98.7v.6M169.4 85.8h.6M169.4 97.4h.6M169.4 80h.6M169.4 91.7h.6M170.6 85.8h.6M170.6 97.4h.6"/>
<path d="M170.6 80h.6M170.6 91.7h.6M171.8 85.8h1.3M171.8 97.4h1.3M171.8 80h1.3M171.8 91.7h1.3M172.5 81.3v.6M172.5 84v.6M172.5 85.2v1.3M172.5 87.1v.6M172.5 89.7v.7M172.5 91v1.3"/>
<path d="M172.5 92.9v.6M172.5 95.6v.6M172.5 96.8v1.3M172.5 98.7v.6M173.7 85.8h.6M173.7 97.4h.6M173.7 80h.6M173.7 91.7h.6M174.9 85.8h.6M174.9 97.4h.6M174.9 80h.6M174.9 91.7h.6"/>
<path d="M176.1 85.8h1.3M176.1 97.4h1.3M176.1 80h1.3M176.1 91.7h1.3M176.8 81.3v.6M176.8 84v.6M176.8 85.2v1.3M176.8 87.1v.6M176.8 89.7v.7M176.8 91v1.3M176.8 92.9v.6M176.8 95.6v.6"/>
<path d="M176.8 96.8v1.3M176.8 98.7v.6M178 85.8h.6M178 97.4h.6M178 80h.6M178 91.7h.6M179.2 85.8h.6M179.2 97.4h.6M179.2 80h.6M179.2 91.7h.6M180.4 85.8h1.3M180.4 97.4h1.3"/>
<path d="M180.4 80h1.3M180.4 91.7h1.3M181.1 81.3v.6M181.1 84v.6M181.1 85.2v1.3M181.1 87.1v.6M181.1 89.7v.7M181.1 91v1.3M181.1 92.9v.6M181.1 95.6v.6M181.1 96.8v1.3M181.1 98.7v.6"/>
<path d="M182.4 85.8h.6M182.4 97.4h.6M182.4 80h.6M182.4 91.7h.6M183.5 85.8h.6M183.5 97.4h.6M183.5 80h.6M183.5 91.7h.6M184.7 85.8h1.3M184.7 97.4h1.3M184.7 80h1.3M184.7 91.7h1.3"/>
<path d="M185.4 81.3v.6M185.4 84v.6M185.4 85.2v1.3M185.4 87.1v.6M185.4 89.7v.7M185.4 91v1.3M185.4 92.9v.6M185.4 95.6v.6M185.4 96.8v1.3M185.4 98.7v.6M186.7 85.8h.6M186.7 97.4h.6"/>
<path d="M186.7 80h.6M186.7 91.7h.6M187.8 85.8h.6M187.8 97.4h.6M187.8 80h.6M187.8 91.7h.6M189.1 85.8h1.2M189.1 97.4h1.2M189.1 80h1.2M189.1 91.7h1.2M189.7 81.3v.6M189.7 84v.6"/>
<path d="M189.7 85.2v1.3M189.7 87.1v.6M189.7 89.7v.7M189.7 91v1.3M189.7 92.9v.6M189.7 95.6v.6M189.7 96.8v1.3M189.7 98.7v.6M191 85.8h.6M191 97.4h.6M191 80h.6M191 91.7h.6"/>
<path d="M192.1 85.8h.7M192.1 80h.7M192.1 91.7h.7M193.4 85.8h1.3M193.4 80h1.3M193.4 91.7h1.3M194 81.3v.6M194 84v.6M194 85.2v1.3M194 87.1v.6M194 89.7v.7M194 91v1.3"/>
<path d="M194 92.9v.6M195.3 85.8h.6M195.3 80h.6M195.3 91.7h.6M196.4 85.8h.7M196.4 80h.7M197.7 85.8h1.3M197.7 80h1.3M198.3 81.3v.6M198.3 84v.6M198.3 85.2v1.3M198.3 87.1v.6"/>
<path d="M199.6 85.8h.6M199.6 80h.6M200.8 80h.6M202 80h1.3M202.6 81.3v.6M203.9 80h.6M117.3 103.8h.3M118.3 103.8h1.2M118.9 102.2v.3M118.9 103.2v1.2M118.9 105.1v.3M120.2 103.8h.3"/>
<path d="M178.8 107.4h.3M179.8 107.4h1.2M180.4 105.7v.4M180.4 106.8v1.2M180.4 108.7v.3M181.7 107.4h.3M133.1 167.1h.8M133.1 166.2h.8M133.5 165.8v.9M138.3 169.7h.8M138.3 168.9h.8M138.7 168.5v.8"/>
<path d="M144.7 175h.8M144.7 174.2h.8M144.8 172.4h.9M144.8 171.6h.9M145.1 173.8v.8M145.2 171.1v.9M149.1 169.7h.8M149.1 168.9h.8M149.5 168.5v.8"/>
</g>
<g fill="none" stroke="#c0c0c0" stroke-width=".2">
<path d="M68.3 159.7h50.3M93.7 153.3v44.9M118.6 153.3v49.9M118.6 157.2h34.9M153.5 153.3v49.9M153.5 158.1h43.1M172.5 153.3v28.6M184.4 153.3v28.6M196.6 153.3v49.9M266.7 153.3h-198.4v49.9M68.3 178.7h50.3M68.3 172.4h50.3"/>
<path d="M68.3 166h50.3M68.3 180h-41.6v23.2M118.6 177.7h35M153.5 167.6h43.1M153.5 162.8h43.1M153.5 172.4h43.1M153.5 177.1h43.1M196.6 162.7h70.1M68.3 198.2h85.2M68.3 191.4l85.2 .1M68.3 185.1h50.3M118.6 184.6h35"/>
<path d="M153.6 181.9h43M196.6 197.8h70.1M196.6 184.9h70.1M206.7 184.9v12.9M217.5 197.8v5.4M242.2 197.8v5.4M252.2 184.9v12.9"/>
</g>
<path d="M139.7 3.2v9.5M3.1 107.9h9.6M266.7 107.9h9.5M139.7 203.2v9.6" fill="none" stroke="#c0c0c0" stroke-width=".25"/>
<path d="M12.7 12.7h254v190.5h-254z" fill="none" stroke="#c0c0c0" stroke-width=".5"/>
<path d="M94.2 94.1l.7 .8 2-2.8zM191.3 100.9l1.3 3.1 .9-.5zM116.3 140.5l3.4-.5v1zM171.8 140l3.3 .5-3.3 .5zM114.6 41.1v1.1l3.3-.6zM116.6 37l1.7 2.9-.7-3.3zM130.2 43.9l.8 3.3-1 .1zM129.2 37.5l.9-.1-.2 3.3zM120.6 106.3l3.3-.3-.1 1zM168.6 109.9l3.3 .7-3.4 .2zM94.9 103.5l3.3-.5v1zM95.9 103l3.3 .5-3.3 .5zM80 59.3h1l-.5 3.3zM80.5 68.4l.5 3.3h-1z" fill="#808080"/>
<g font-size="8.5">
<text x="198.9" y="195.5">A</text>
<text x="217.6" y="195.4">cvt lid</text>
</g>
<g font-size="8.1">
<text x="67.6" y="8.9">2</text>
<text x="207.3" y="8.9">1</text>
<text x="4.4" y="56.1">B</text>
<text x="270.4" y="56.1">B</text>
<text x="3.7" y="164.1">A</text>
<text x="269.7" y="164.1">A</text>
<text x="67.6" y="212.4">2</text>
<text x="207.3" y="212.4">1</text>
</g>
<g font-size="4.2" fill="#808080">
<text x="136.2" y="27.8">13.00</text>
<text x="97.8" y="35.5">R7.50</text>
<text x="92.8" y="43.2">8.00</text>
<text x="75.2" y="66.6">23.21</text>
<text x="101.5" y="105.1">17.24</text>
<text x="137.2" y="109.8">205.93</text>
<text x="40.1" y="127.6">R110.00</text>
<text x="217" y="133.8">R130.00</text>
<text x="138.1" y="142.1">235.00</text>
</g>
<g font-size="3.4">
<text x="197.8" y="166">TITLE:</text>
<text x="198.7" y="188.1">SIZE</text>
<text x="207.5" y="188.1">DWG. NO.</text>
<text x="256.5" y="188.2">REV</text>
<text x="198.8" y="201.7">SCALE: 1:8</text>
<text x="217.7" y="201.8">WEIGHT:</text>
<text x="244.5" y="201.7">SHEET 1 OF 1</text>
</g>
<text font-size="3" x="14" y="213.5">SOLIDWORKS Educational Product. For Instructional Use Only.</text>
<text font-size="2.4" x="119.8" y="156.2">UNLESS OTHERWISE SPECIFIED:</text>
<g font-size="2.2">
<text x="119.5" y="161.8">DIMENSIONS ARE IN INCHES</text>
<text x="154.8" y="161.4">DRAWN</text>
<text x="175.4" y="156.6">NAME</text>
<text x="187.9" y="156.7">DATE</text>
<text x="119.5" y="164.4">TOLERANCES:</text>
<text x="119.5" y="167.1">FRACTIONAL</text>
<text x="154.9" y="166.3">CHECKED</text>
<text x="119.5" y="169.7">ANGULAR: MACH</text>
<text x="119.5" y="172.4">TWO PLACE DECIMAL</text>
<text x="142.5" y="169.7">BEND</text>
<text x="154.8" y="170.9">ENG APPR.</text>
<text x="119.5" y="175">THREE PLACE DECIMAL</text>
<text x="154.9" y="175.7">MFG APPR.</text>
<text x="154.9" y="180.4">Q.A.</text>
<text x="154.9" y="184.6">COMMENTS:</text>
</g>
<g font-size="2.1">
<text x="75.5" y="195.7">NEXT ASSY</text>
<text x="100.9" y="195.7">USED ON</text>
<text x="86.9" y="201.5">APPLICATION</text>
<text x="123.1" y="201.6">DO NOT SCALE DRAWING</text>
</g>
<g font-size="2">
<text x="31.5" y="182.9">PROPRIETARY AND CONFIDENTIAL</text>
<text x="119.2" y="180.6">INTERPRET GEOMETRIC</text>
<text x="119.2" y="183.1">TOLERANCING PER:</text>
<text x="27.8" y="186.5">THE INFORMATION CONTAINED IN THIS</text>
<text x="27.8" y="189">DRAWING IS THE SOLE PROPERTY OF</text>
<text x="27.8" y="191.6">&lt;INSERT COMPANY NAME HERE&gt;. ANY</text>
<text x="119.1" y="186.7">MATERIAL</text>
<text x="27.8" y="194.1">REPRODUCTION IN PART OR AS A WHOLE</text>
<text x="27.8" y="196.6">WITHOUT THE WRITTEN PERMISSION OF</text>
<text x="119.1" y="193.5">FINISH</text>
<text x="27.8" y="199.1">&lt;INSERT COMPANY NAME HERE&gt; IS</text>
<text x="27.8" y="201.7">PROHIBITED.</text>
</g>
</svg>
